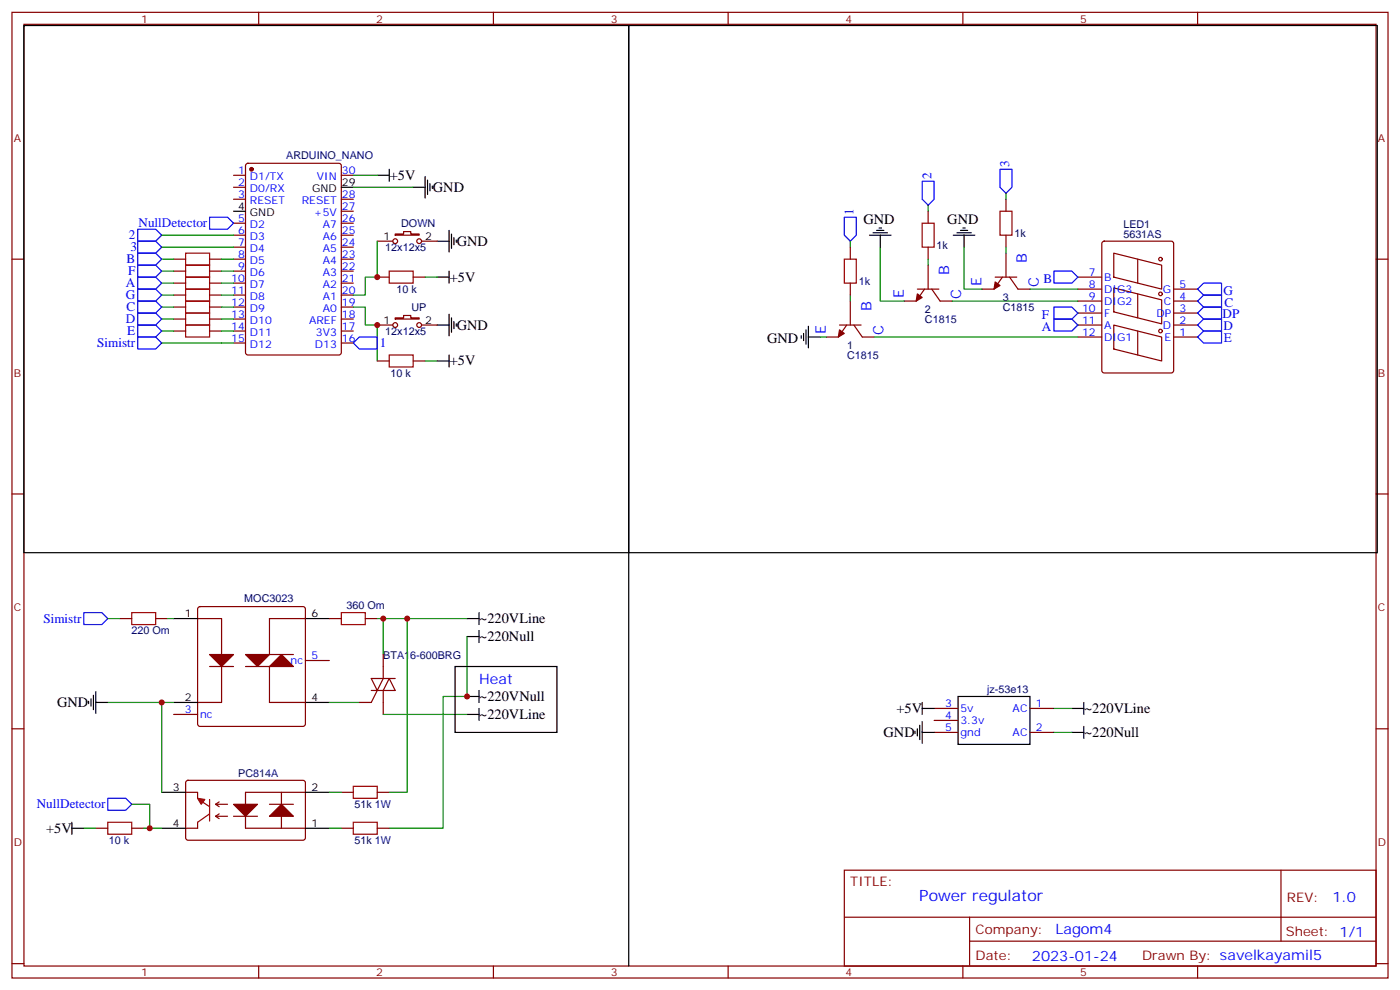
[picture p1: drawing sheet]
<svg xmlns="http://www.w3.org/2000/svg" width="412mm" height="292mm" viewBox="0 0 412 292" stroke-linecap="round" stroke-linejoin="round" font-family="sans-serif">
<g fill="none" stroke="#870000" stroke-width=".35">
<path d="M3.5 3.6h405.4v284.4h-405.4zM7.1 7.2h398.2v277.2h-398.2zM76.2 3.6v3.6M145.3 3.6v3.6M214.5 3.6v3.6M283.6 3.6v3.6M352.8 3.6v3.6M68.8 51.6h3.5M68.8 55.1h3.5M68.8 58.7h3.5M72.6 48.3l.4-.2h26.8l.7 .4v55.3l-.4 .7h-27.1l-.6-.4-.1-55.3zM100.5 51.6h3.6"/>
<path d="M100.5 58.7h3.6M3.5 76.3h3.6M68.8 76.3h3.5M68.8 65.7h3.5M68.8 69.3h3.5M68.8 72.8h3.5M68.8 79.8h3.5M100.5 76.3h3.6M100.5 65.7h3.6M100.5 69.3h3.6M100.5 72.8h3.6M100.5 79.8h3.6"/>
<path d="M100.5 62.2h3.6M324.8 71.2l.5-.2h19.7l.7 .4v37.7l-.4 .7h-20l-.7-.4v-37.7zM328.1 74.5l14.1 3.6v7l-14.1-3.5zM335.1 76.3v7.1M405.3 76.3h3.6M68.8 83.4h3.5M68.8 86.9h3.5M68.8 90.4h3.5M68.8 93.9h3.5M68.8 97.5h3.5M100.5 83.4h3.6M100.5 86.9h3.6"/>
<path d="M100.5 90.4h3.6M100.5 93.9h3.6M100.5 97.5h3.6M111.1 95.7h4.6M116.4 93.6h2.5v-.7h2.1v.7h2.5v.3h-7.1zM124.2 95.7h4.6M247.3 95.7h6.3M249.4 95.7l-2.5 3.5h-3.5M250.5 88.7v7M251.5 95.7l2.5 3.5h3.5M317.5 99.2h7.1M317.5 95.7h7.1"/>
<path d="M317.5 92.2h7.1M317.5 88.7h7.1M317.5 85.1h7.1M317.5 81.6h7.1M328.1 84.8l14.1 3.5v7.1l-14.1-3.6zM328.1 95.7l14.1 3.5v7.1l-14.1-3.5zM335.1 86.5v7.1M335.1 97.5v7M345.7 99.2h7.1M345.7 95.7h7.1M345.7 92.2h7.1M345.7 88.7h7.1"/>
<path d="M345.7 85.1h7.1M68.8 101h3.5M100.5 101h3.6M3.5 145.5h3.6M405.3 145.5h3.6M3.5 214.6h3.6M405.3 214.6h3.6M248.7 256.2h156.6v28.2h-156.6zM377.3 256.2v20.9M248.7 270.1h156.5M285.6 277.1h119.6M285.6 270.1v14.1"/>
<path d="M3.5 283.7h3.6M76.2 284.4v3.6M145.3 284.4v3.6M214.5 284.4v3.6M283.6 284.4v3.6M352.8 284.4v3.6M405.3 283.7h3.6"/>
<circle cx="341.8" cy="76.3" r=".53"/>
<circle cx="116.4" cy="95.7" r=".71"/>
<circle cx="123.5" cy="95.7" r=".71"/>
<circle cx="341.8" cy="97.5" r=".53"/>
<circle cx="341.8" cy="86.5" r=".53"/>
</g>
<g fill="#870000" stroke="#870000" stroke-width=".35">
<path d="M247.3 97.1l1.4 1.1-1.8 1z"/>
<circle cx="74.1" cy="49.8" r=".53"/>
</g>
<path d="M100.5 55.1h3.6M68.8 62.2h3.5" fill="none" stroke="#000" stroke-width=".35"/>
<path d="M58.4 178.8l.5-.2h30.4l.5 .2 .2 .5v33.9l-.3 .5-.4 .2h-30.4l-.5-.2-.2-.5v-33.9z" fill="#fff" stroke="#870000" stroke-width=".35"/>
<g fill="none" stroke="#870000" stroke-width=".35">
<path d="M296.3 58.7v3.5M51.2 76.3h3.5M51.2 79.8h3.5M61.7 76.3h3.6M61.7 79.8h3.6M111.1 71h4.6M116.4 68.9h2.5v-.7h2.1v.7h2.5v.4h-7.1zM124.2 71h4.6M250.5 72.8v3.5M273.4 62.2v3.5M273.4 72.8v3.5M273.4 78.1v7"/>
<path d="M296.3 69.3v3.5M296.3 74.5v7.1M51.2 83.4h3.5M51.2 86.9h3.5M51.2 90.4h3.5M51.2 93.9h3.5M51.2 97.5h3.5M61.7 83.4h3.6M61.7 86.9h3.6M61.7 90.4h3.6M61.7 93.9h3.6M61.7 97.5h3.6"/>
<path d="M111.1 81.6h3.6M121.7 81.6h3.5M250.5 83.4v3.5M270.2 85.1h6.4M272.3 85.1l-2.4 3.6h-3.6M274.5 85.1l2.4 3.6h3.6M293.2 81.6h6.3M295.3 81.6l-2.5 3.5h-3.5M297.4 81.6l2.5 3.5h3.5M111.1 106.3h3.6M121.7 106.3h3.5M35.3 182.1h3.5"/>
<path d="M45.9 182.1h3.5M58.2 182.1h7.1v24.7h-7.1M61.7 196.3h7.1M72.3 196.3h7.1v10.5h10.6M90 182.1h-10.6v10.6h7M90 194.5h7M97 182.1h3.5M107.6 182.1h3.5M112.9 192.7v7.1l-1.8 3.5-1.7-3.5h7M51.2 210.4h7M109.4 203.3h7l-1.7-3.5-1.8 3.5v7.1M111.1 203.3l-1.7 3.5h-3.6"/>
<path d="M275.2 208.6h7M275.2 215.7h7M275.2 212.1h7M303.4 208.6h7M303.4 215.7h7M54.7 233.3h3.5v1.8M54.9 230l.5-.2h34.1l.5 .7-.1 16.5-.6 .4-34.2-.1-.4-.6v-16.2zM63.5 236.8h3.5M63.5 236.8l1.1 .7M64.6 239.6l-1.1 .7M64.6 236.1l-1.1 .7M79.4 236.8h7"/>
<path d="M82.9 233.3v10.6M90 233.3h-17.7v10.6h17.7M100.5 233.3h3.6M111.1 233.3h3.6M28.2 243.9h3.5M38.8 243.9h3.5M58.2 242.1v1.8h-3.5M63.5 240.3h3.5M63.5 240.3l1.1 .8M68.8 240.3h7M100.5 243.9h3.6M111.1 243.9h3.6"/>
<circle cx="116.4" cy="71" r=".71"/>
<circle cx="123.5" cy="71" r=".71"/>
</g>
<g fill="#870000" stroke="#870000" stroke-width=".35">
<path d="M61.7 192.7h7.1l-3.5 3.6z"/>
<path d="M72.3 192.7h7.1l-3.6 3.6z"/>
<path d="M79.4 196.3l3.5-3.6 3.5 3.6z"/>
<path d="M270.2 86.5l1.4 1.1-1.7 1.1z"/>
<path d="M293.2 83l1.4 1.1-1.8 1z"/>
<path d="M79.4 240.3l3.5-3.5 3.5 3.5z"/>
<path d="M68.8 236.8h7l-3.5 3.5z"/>
</g>
<g fill="none" stroke="#000" stroke-width=".35">
<path d="M7.1 7.5h178.1v155.2h-178.1zM185.2 7.5h220.5v155.2h-220.5zM111.1 51.6h3.6M114.7 49.8v3.6M121.7 55.1h3.5M125.2 52v6.3M125.9 53v4.3M126.6 54.1v2.1M127.4 54.8v.7M128.8 71h3.5M132.3 67.8v6.4M132.3 79.8v3.6"/>
<path d="M133 68.9v4.2M133.7 70v2.1M134.4 70.7v.7M256.1 69.3h6.4M257.2 68.5h4.2M258.2 67.8h2.1M258.9 67.1h.7M259.3 69.3v3.5M280.8 69.3h6.4M281.9 68.5h4.2M282.9 67.8h2.1M283.6 67.1h.7"/>
<path d="M284 69.3v3.5M128.8 95.7h3.5M128.8 81.6h3.5M132.3 92.5v6.4M133 93.6v4.2M133.7 94.7v2.1M134.4 95.4v.7M236 98.9v.7M236.7 98.2v2.1M237.4 97.1v4.3M238.1 99.2h3.6M238.1 96.1v6.3"/>
<path d="M128.8 106.3h3.5M132.3 104.5v3.6M185.2 162.7v121.7M51.2 182.1h7M90 182.1h7M134.1 196.3h29.9v19.4h-29.9zM137.6 182.1h3.5M137.6 187.4h3.5M141.1 180.4v3.5M141.1 185.7v3.5M26.1 206.5v.7M26.8 205.8v2.1"/>
<path d="M27.5 204.7v4.3M28.2 206.8h3.5M28.2 203.7v6.3M51.2 206.8h7M90 206.8h7M137.6 205.1h3.5M137.6 210.4h3.5M141.1 203.3v3.5M141.1 208.6v3.5M269.5 215.3v.7M270.2 214.6v2.1M270.9 213.5v4.3"/>
<path d="M271.6 208.6h3.6M271.6 215.7h3.6M271.6 206.8v3.6M271.6 212.5v6.3M282.2 205.1h21.2v14.1h-21.2zM315.7 208.6h3.6M315.7 215.7h3.6M319.3 206.8v3.6M319.3 213.9v3.5M47.6 233.3h7.1M90 233.3h7M21.2 243.9h3.5"/>
<path d="M21.2 242.1v3.5M47.6 243.9h7.1M90 243.9h7"/>
</g>
<g fill="none" stroke="#00f" stroke-width=".35">
<path d="M271.6 53.4h3.6v5.3l-1.8 1.7-1.8-1.7zM294.6 49.8h3.5v5.3l-1.8 1.8-1.7-1.8zM40.6 67.5h5.3l1.7 1.8-1.7 1.7h-5.3zM40.6 71h5.3l1.7 1.8-1.7 1.7h-5.3zM40.6 74.5h5.3l1.7 1.8-1.7 1.8h-5.3zM40.6 78.1h5.3l1.7 1.7-1.7 1.8h-5.3zM61.7 64h5.3l1.8 1.7-1.8 1.8h-5.3zM248.7 64h3.5v5.3l-1.7 1.7-1.8-1.7zM310.4 79.8h5.3l1.8 1.8-1.8 1.8h-5.3zM40.6 99.2h5.3l1.7 1.8-1.7 1.8h-5.3zM40.6 81.6h5.3l1.7 1.8-1.7 1.7h-5.3zM40.6 88.7h5.3l1.7 1.7-1.7 1.8h-5.3z"/>
<path d="M40.6 92.2h5.3l1.7 1.7-1.7 1.8h-5.3zM40.6 95.7h5.3l1.7 1.8-1.7 1.7h-5.3zM40.6 85.1h5.3l1.7 1.8-1.7 1.8h-5.3zM310.4 93.9h5.3l1.8 1.8-1.8 1.8h-5.3zM310.4 90.4h5.3l1.8 1.8-1.8 1.7h-5.3zM352.8 95.7l1.7-1.8h5.3v3.6h-5.3zM352.8 88.7l1.7-1.8h5.3v3.5h-5.3zM354.5 97.5h5.3v3.5h-5.3l-1.7-1.8zM354.5 90.4h5.3v3.5h-5.3l-1.7-1.7zM354.5 83.4h5.3v3.5h-5.3l-1.7-1.8zM104.1 101l1.7-1.8h5.3v3.6h-5.3zM24.7 180.4h5.3l1.7 1.7-1.7 1.8h-5.3z"/>
<path d="M31.7 235.1h5.3l1.8 1.7-1.8 1.8h-5.3z"/>
</g>
<g fill="none" stroke="#008700" stroke-width=".35">
<path d="M104.1 51.6h7M104.1 55.1h17.6M296.3 56.9v1.8M47.6 76.3h3.6M47.6 79.8h3.6M47.6 69.3h21.2M47.6 72.8h21.2M65.3 76.3h3.5M65.3 79.8h3.5M111.1 71v10.6h-3.5v5.3h-3.5M250.5 71v1.8M259.3 72.8v15.9h7"/>
<path d="M273.4 60.4v1.8M273.4 76.3v1.8M284 72.8v12.3h5.3M296.3 72.8v1.7M47.6 83.4h3.6M47.6 86.9h3.6M47.6 90.4h3.6M47.6 93.9h3.6M47.6 97.5h3.6M65.3 83.4h3.5M65.3 86.9h3.5M65.3 90.4h3.5"/>
<path d="M65.3 93.9h3.5M65.3 97.5h3.5M104.1 90.4h3.5v5.3h3.5v10.6M125.2 81.6h3.6M241.7 99.2h1.7M250.5 86.9v1.8M257.5 99.2h60M280.5 88.7h37M303.4 85.1h14.1M47.6 101h21.2M125.2 106.3h3.6M31.7 182.1h3.6"/>
<path d="M49.4 182.1h1.8M111.1 182.1h1.8v10.6M112.9 182.1h24.7M119.9 182.1v51.2h-5.2M137.6 187.4v17.7h-7.1v38.8h-15.8M31.7 206.8h19.5M47.6 206.8v26.5M97 206.8h8.8M112.9 210.4h24.7M310.4 208.6h5.3M310.4 215.7h5.3M38.8 236.8h5.3v7.1"/>
<path d="M97 233.3h3.5M24.7 243.9h3.5M42.3 243.9h5.3M97 243.9h3.5"/>
</g>
<g fill="none" stroke="#a10000" stroke-width=".35">
<path d="M54.7 74.5h7v3.6h-7zM54.7 78.1h7v3.5h-7zM114.7 79.8h7v3.6h-7zM248.7 76.3h3.5v7.1h-3.5zM271.6 65.7h3.6v7.1h-3.6zM294.6 62.2h3.5v7.1h-3.5zM54.7 81.6h7v3.5h-7zM54.7 85.1h7v3.6h-7zM54.7 88.7h7v3.5h-7zM54.7 92.2h7v3.5h-7zM54.7 95.7h7v3.5h-7zM114.7 104.5h7v3.6h-7z"/>
<path d="M38.8 180.4h7.1v3.5h-7.1zM100.5 180.4h7.1v3.5h-7.1zM59.6 236.1l2.1 1.4M61.7 239.6l-3.5 2.5M61.7 235.4v6.4M104.1 231.5h7v3.6h-7zM31.7 242.1h7.1v3.5h-7.1zM104.1 242.1h7v3.5h-7z"/>
</g>
<path d="M58.2 235.1l2.1 .3-1 1.4z" fill="#a10000" stroke="#a10000" stroke-width=".35"/>
<g fill="#c00">
<circle cx="111.1" cy="81.6" r=".88"/>
<circle cx="111.1" cy="95.7" r=".88"/>
<circle cx="112.9" cy="182.1" r=".88"/>
<circle cx="47.6" cy="206.8" r=".88"/>
<circle cx="44.1" cy="243.9" r=".88"/>
<circle cx="119.9" cy="182.1" r=".88"/>
<circle cx="137.6" cy="205.1" r=".88"/>
</g>
<text font-size="4.6" fill="#00f" x="270.8" y="265.3">Power regulator</text>
<g font-size="4.2">
<text x="114.8" y="52.9">+5V</text>
<text x="127.5" y="56.5">GND</text>
<text x="254.4" y="66">GND</text>
<text x="279" y="66">GND</text>
<text x="134.6" y="72.3">GND</text>
<text x="132.5" y="82.9">+5V</text>
<text x="134.6" y="97">GND</text>
<text x="226" y="101.1">GND</text>
<text x="132.5" y="107.6">+5V</text>
<text x="141.3" y="183.5">~220VLine</text>
<text x="141.3" y="188.8">~220Null</text>
<text x="16.9" y="208.2">GND</text>
<text x="141.3" y="206.5">~220VNull</text>
<text x="264.1" y="209.9">+5V</text>
<text x="319.4" y="210">~220VLine</text>
<text x="141.3" y="211.8">~220VLine</text>
<text x="260.3" y="217">GND</text>
<text x="319.4" y="217">~220Null</text>
<text x="13.6" y="245.2">+5V</text>
</g>
<g font-size="4.2" fill="#00f">
<text x="302.5" y="77.4" transform="rotate(-90 302.5 77.4)">B</text>
<text x="279.6" y="81" transform="rotate(-90 279.6 81)">B</text>
<text x="266.2" y="87.8" transform="rotate(-90 266.2 87.8)">E</text>
<text x="283.1" y="88" transform="rotate(-90 283.1 88)">C</text>
<text x="289.1" y="84.2" transform="rotate(-90 289.1 84.2)">E</text>
<text x="306" y="84.6" transform="rotate(-90 306 84.6)">C</text>
<text x="256.7" y="91.5" transform="rotate(-90 256.7 91.5)">B</text>
<text x="243.3" y="98.3" transform="rotate(-90 243.3 98.3)">E</text>
<text x="260.2" y="98.6" transform="rotate(-90 260.2 98.6)">C</text>
<text x="141.1" y="201.5">Heat</text>
<text x="392.5" y="265.5">1.0</text>
<text x="310.9" y="275">Lagom4</text>
<text x="304" y="282.9">2023-01-24</text>
</g>
<g font-size="3.9" fill="#00f">
<text x="274.4" y="52.7" transform="rotate(-90 274.4 52.7)">2</text>
<text x="297.3" y="49.2" transform="rotate(-90 297.3 49.2)">3</text>
<text x="251.5" y="63.3" transform="rotate(-90 251.5 63.3)">1</text>
<text x="37.9" y="70.5">2</text>
<text x="40.8" y="66.9">NullDetector</text>
<text x="37.3" y="77.5">B</text>
<text x="38.5" y="73.9">3</text>
<text x="37.7" y="81.1">F</text>
<text x="307.4" y="83.3">B</text>
<text x="37.1" y="84.6">A</text>
<text x="37.1" y="88.1">G</text>
<text x="360.4" y="86.7">G</text>
<text x="37.1" y="95.2">D</text>
<text x="37.3" y="91.6">C</text>
<text x="306.9" y="93.9">F</text>
<text x="360.1" y="93.8">DP</text>
<text x="360.7" y="90.3">C</text>
<text x="37.5" y="98.7">E</text>
<text x="306.9" y="97.4">A</text>
<text x="360.4" y="97.3">D</text>
<text x="360.5" y="100.8">E</text>
<text x="28.6" y="102.3">Simistr</text>
<text x="111.8" y="102.3">1</text>
<text x="12.8" y="183.4">Simistr</text>
<text x="10.8" y="238">NullDetector</text>
</g>
<g font-size="3.9" fill="#800">
<text x="250.5" y="260.8">TITLE:</text>
<text x="379.1" y="265.5">REV:</text>
<text x="287.4" y="275">Company:</text>
<text x="378.7" y="275.6">Sheet: 1/1</text>
<text x="287.4" y="282.7">Date:</text>
<text x="336.4" y="282.8">Drawn By: savelkayamil5</text>
</g>
<g font-size="3.2" fill="#800">
<text x="41.6" y="6.6">1</text>
<text x="110.8" y="6.6">2</text>
<text x="179.9" y="6.6">3</text>
<text x="249.1" y="6.6">4</text>
<text x="318.2" y="6.6">5</text>
<text x="4.1" y="41.7">A</text>
<text x="405.9" y="41.7">A</text>
<text x="4.1" y="110.9">B</text>
<text x="405.9" y="110.9">B</text>
<text x="4.1" y="180">C</text>
<text x="405.9" y="180">C</text>
<text x="4.1" y="249.2">D</text>
<text x="405.9" y="249.2">D</text>
<text x="41.6" y="287.4">1</text>
<text x="110.8" y="287.4">2</text>
<text x="179.9" y="287.4">3</text>
<text x="249.1" y="287.4">4</text>
<text x="318.2" y="287.4">5</text>
</g>
<g font-size="3.2" fill="#000080">
<text x="84.3" y="46.8">ARDUINO_NANO</text>
<text x="118.2" y="66.9">DOWN</text>
<text x="298.8" y="69.8">1k</text>
<text x="330.9" y="70">5631AS</text>
<text x="330.9" y="67">LED1</text>
<text x="113.5" y="74">12x12x5</text>
<text x="275.9" y="73.4">1k</text>
<text x="252.9" y="84">1k</text>
<text x="116.8" y="86.4">10 k</text>
<text x="295.4" y="88.6">3</text>
<text x="121.2" y="91.7">UP</text>
<text x="272.5" y="95.1">C1815</text>
<text x="272.5" y="92.2">2</text>
<text x="295.4" y="91.6">C1815</text>
<text x="113.5" y="98.7">12x12x5</text>
<text x="249.5" y="105.7">C1815</text>
<text x="249.5" y="102.8">1</text>
<text x="115" y="111.1">10 k</text>
<text x="72" y="177.2">MOC3023</text>
<text x="102.1" y="179.3">360 Om</text>
<text x="38.8" y="186.8">220 Om</text>
<text x="112.9" y="194">BTA16-600BRG</text>
<text x="290.8" y="203.9">jz-53e13</text>
<text x="70.2" y="228.7">PC814A</text>
<text x="104.4" y="238.1">51k 1W</text>
<text x="32.1" y="248.6">10 k</text>
<text x="104.4" y="248.6">51k 1W</text>
</g>
<g font-size="3.2" fill="#00f">
<text x="70.1" y="51.3">1</text>
<text x="73.6" y="53">D1/TX</text>
<text x="93.4" y="53">VIN</text>
<text x="100.7" y="51.3">30</text>
<text x="70.1" y="54.8">2</text>
<text x="70.1" y="58.3">3</text>
<text x="73.6" y="56.6">D0/RX</text>
<text x="100.7" y="58.3">28</text>
<text x="70.1" y="65.4">5</text>
<text x="73.6" y="60.1">RESET</text>
<text x="88.9" y="60.1">RESET</text>
<text x="92.5" y="63.6">+5V</text>
<text x="100.7" y="65.4">26</text>
<text x="100.7" y="61.8">27</text>
<text x="70.1" y="68.9">6</text>
<text x="73.6" y="67.1">D2</text>
<text x="73.6" y="70.7">D3</text>
<text x="95.1" y="70.7">A6</text>
<text x="95.1" y="67.1">A7</text>
<text x="100.7" y="68.9">25</text>
<text x="70.1" y="72.4">7</text>
<text x="70.1" y="76">8</text>
<text x="73.6" y="74.2">D4</text>
<text x="73.6" y="77.7">D5</text>
<text x="95.1" y="77.7">A4</text>
<text x="95.1" y="74.2">A5</text>
<text x="100.7" y="76">23</text>
<text x="100.7" y="72.4">24</text>
<text x="68.1" y="83">10</text>
<text x="70.1" y="79.5">9</text>
<text x="73.6" y="81.2">D6</text>
<text x="95.1" y="81.2">A3</text>
<text x="100.7" y="83">21</text>
<text x="100.7" y="79.5">22</text>
<text x="320.8" y="81.2">7</text>
<text x="325.3" y="82.7">B</text>
<text x="68.1" y="86.5">11</text>
<text x="73.6" y="84.8">D7</text>
<text x="73.6" y="88.3">D8</text>
<text x="95.1" y="88.3">A1</text>
<text x="95.1" y="84.8">A2</text>
<text x="100.7" y="86.5">20</text>
<text x="320.8" y="88.3">9</text>
<text x="320.8" y="84.8">8</text>
<text x="325.3" y="89.7">DIG2</text>
<text x="325.3" y="86.2">DIG3</text>
<text x="342.6" y="86.2">G</text>
<text x="342.8" y="89.7">C</text>
<text x="347.5" y="84.8">5</text>
<text x="347.5" y="88.3">4</text>
<text x="68.1" y="90.1">12</text>
<text x="68.1" y="93.6">13</text>
<text x="73.6" y="91.8">D9</text>
<text x="73.6" y="95.4">D10</text>
<text x="91" y="95.4">AREF</text>
<text x="95.1" y="91.8">A0</text>
<text x="100.7" y="93.6">18</text>
<text x="100.7" y="90.1">19</text>
<text x="318.8" y="95.4">11</text>
<text x="318.8" y="91.8">10</text>
<text x="325.3" y="93.2">F</text>
<text x="340.7" y="93.2">DP</text>
<text x="347.5" y="91.8">3</text>
<text x="347.5" y="95.4">2</text>
<text x="68.1" y="97.1">14</text>
<text x="68.1" y="100.6">15</text>
<text x="73.6" y="98.9">D11</text>
<text x="93" y="98.9">3V3</text>
<text x="100.7" y="100.6">16</text>
<text x="100.7" y="97.1">17</text>
<text x="318.8" y="98.9">12</text>
<text x="325.3" y="100.3">DIG1</text>
<text x="325.3" y="96.8">A</text>
<text x="342.6" y="96.8">D</text>
<text x="343" y="100.3">E</text>
<text x="347.5" y="98.9">1</text>
<text x="73.6" y="102.4">D12</text>
<text x="92.8" y="102.4">D13</text>
<text x="85.6" y="195.5">nc</text>
<text x="91.7" y="194.1">5</text>
<text x="278.4" y="208.2">3</text>
<text x="282.9" y="209.7">5v</text>
<text x="298.3" y="209.7">AC</text>
<text x="305.2" y="208.2">1</text>
<text x="54.4" y="210">3</text>
<text x="58.9" y="211.4">nc</text>
<text x="278.4" y="211.8">4</text>
<text x="278.4" y="215.3">5</text>
<text x="282.9" y="213.2">3.3v</text>
<text x="305.2" y="215.3">2</text>
<text x="282.9" y="216.7">gnd</text>
<text x="298.3" y="216.7">AC</text>
</g>
<g font-size="3.2">
<text x="92" y="56.6">GND</text>
<text x="100.7" y="54.8">29</text>
<text x="70.1" y="61.8">4</text>
<text x="73.6" y="63.6">GND</text>
<text x="113" y="70.7">1</text>
<text x="125.2" y="70.7">2</text>
<text x="113" y="95.4">1</text>
<text x="125.2" y="95.4">2</text>
<text x="54.4" y="181.8">1</text>
<text x="91.7" y="181.8">6</text>
<text x="54.4" y="206.5">2</text>
<text x="91.7" y="206.5">4</text>
<text x="50.9" y="232.9">3</text>
<text x="91.7" y="232.9">2</text>
<text x="50.9" y="243.5">4</text>
<text x="91.7" y="243.5">1</text>
</g>
</svg>
